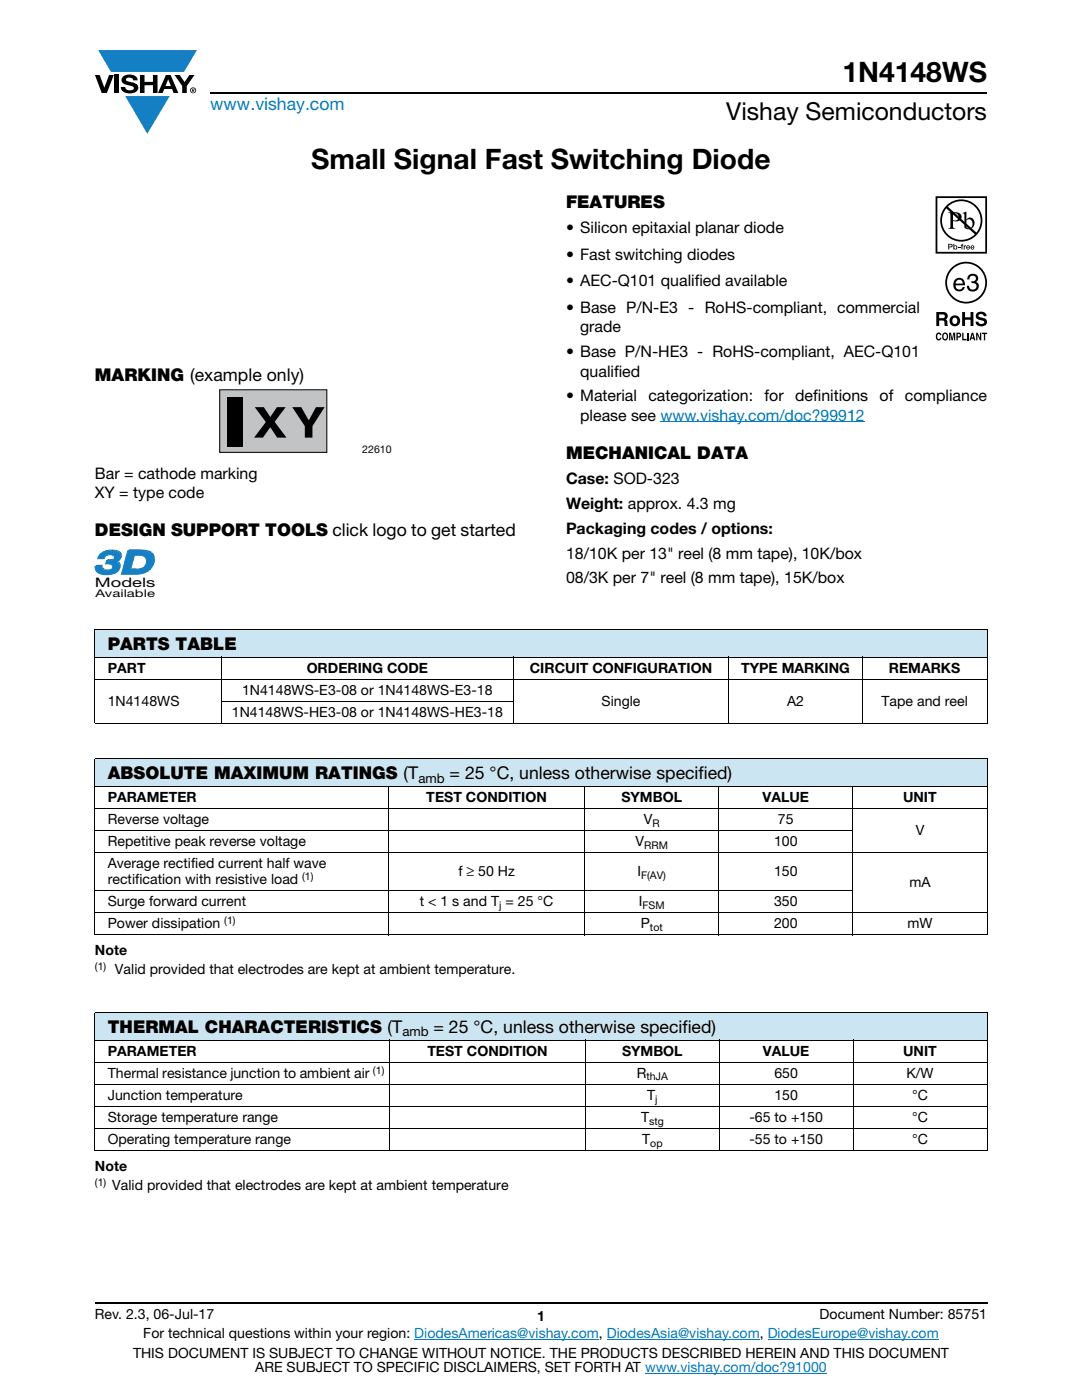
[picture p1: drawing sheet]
<svg xmlns="http://www.w3.org/2000/svg" width="216mm" height="279mm" viewBox="0 0 216 279" stroke-linecap="round" stroke-linejoin="round" font-family="sans-serif">
<g fill="#147fc3">
<path d="M19.6 10h19.7l-2.6 4.3h-1.1h-13.5z"/>
<path d="M25 19.2h8.9l-4.5 7.5z"/>
</g>
<g fill="#000">
<path d="M18.9 15h1l.9 2.5 1-2.5h.9l-1.4 3.6h-1zM22.9 15h.9v3.6h-.9zM24.6 15.3a2.1 2.1 0 0 1 2.8 .3l.1 .4h-.9a.79 .79 0 0 0-.7-.5 .79 .79 0 0 0-.8 .4l.3 .3 1 .2a1.08 1.08 0 0 1 1.2 1 1.08 1.08 0 0 1-1.1 1.2 1.73 1.73 0 0 1-2.4-1.2h.9a.96 .96 0 0 0 .8 .6 .96 .96 0 0 0 .9-.4 1.31 1.31 0 0 0-1.2-.6 1.03 1.03 0 0 1-1.1-.6 1.03 1.03 0 0 1 .2-1.1zM27.9 15h.9v1.3h1.7v-1.3h.9v3.6h-.9v-1.6h-1.7v1.6h-.9zM34.8 15h1.1l.9 1.4 1-1.4h1l-1.5 2.2v1.4h-.9v-1.4z"/>
<path d="M33.6 15.9l.5 1.3h-1.1zM33.1 15l-1.6 3.6h1l.3-.8h1.5l.3 .8h1l-1.6-3.6z"/>
<path d="M38.4 17.8h.2v.2h-.2zM38.3 17.7v.7h.1v-.3l.4 .3-.2-.3 .2-.2-.1-.2z"/>
<path d="M38.1 18a.46 .46 0 0 1 .9 0 .46 .46 0 0 1-.9 0zM37.9 18a.6 .6 0 0 0 1.2 0 .6 .6 0 0 0-1.2 0z"/>
</g>
<path d="M42 18.6h155M18.9 260h178.1" fill="none" stroke="#000" stroke-width=".36"/>
<path d="M131.8 84.2h40.8M82.7 267.3h36.8M121.1 267.3h30.5M128.7 274h36.3M153.2 267.3h34.1" fill="none" stroke="#007ec4" stroke-width=".2"/>
<g fill="#fff">
<path d="M41.4 40.9h38.7v26.8h-38.7z"/>
<path d="M43.7 77.7h34.5v13.2h-34.5z"/>
</g>
<path d="M43.8 77.8h21.4v12.5h-21.4z" fill="#c1c3c5"/>
<path d="M43.8 77.8h21.4v12.5h-21.4z" fill="none" stroke="#050504" stroke-width=".2"/>
<path d="M45.3 79.3h3.1v9.8h-3.1z" fill="#000"/>
<path d="M18.9 109.6h12.1v10h-12.1z" fill="#fff"/>
<path d="M19.3 112.7h1.2l-.3 .3h-1.2z" fill="#0d567f"/>
<path d="M20.5 112.7l-.3 .4z" fill="#09537d"/>
<path d="M20.5 112.8l-.3 .4z" fill="#0d5781"/>
<path d="M20.5 112.9l-.3 .3z" fill="#105a84"/>
<path d="M20.5 112.9l-.3 .4z" fill="#115c88"/>
<path d="M20.5 113l-.3 .4z" fill="#145f8c"/>
<path d="M20.5 113.1l-.2 .3z" fill="#146190"/>
<path d="M20.6 113.1l-.3 .4z" fill="#156494"/>
<path d="M20.6 113.2l.2 .2-.3 .3-.2-.2z" fill="#176797"/>
<path d="M20.8 113.4l.1 .1-.3 .3-.1-.1z" fill="#156494"/>
<path d="M20.9 113.5h.1l-.4 .3z" fill="#146190"/>
<path d="M21 113.5l.1 .1-.4 .2z" fill="#145f8c"/>
<path d="M21.1 113.6h.1l-.4 .3z" fill="#115c88"/>
<path d="M21.2 113.6h.1l-.4 .3z" fill="#105a84"/>
<path d="M21.3 113.6h.2l-.5 .3z" fill="#0d5781"/>
<path d="M21.5 113.6h.2l-.4 .3h-.1z" fill="#09537d"/>
<path d="M21.7 113.6h.1l-.5 .3z" fill="#0e5078"/>
<path d="M21.8 113.6h.2l-.5 .3z" fill="#0e4e73"/>
<path d="M22 113.6l.2-.1-.5 .4z" fill="#0a496f"/>
<path d="M22.2 113.5h.1l-.4 .4z" fill="#09486a"/>
<path d="M22.3 113.5l.3-.2-.6 .5z" fill="#034466"/>
<path d="M21.6 111.6h.4l-.4 .3h-.3z" fill="#0d567f"/>
<path d="M21.3 110.7l-.4 .5z" fill="#034466"/>
<path d="M21.2 110.9l-.4 .4z" fill="#09486a"/>
<path d="M21.1 111l-.3 .4z" fill="#0a496f"/>
<path d="M21.1 111.1l-.3 .4z" fill="#0e4e73"/>
<path d="M22 111.6h.1l-.5 .3z" fill="#09537d"/>
<path d="M22.1 111.6h.2l-.3 .3h-.2z" fill="#0e5078"/>
<path d="M22.3 111.6l.2-.1-.5 .4z" fill="#0e4e73"/>
<path d="M22.5 111.5h.2l-.5 .3z" fill="#0a496f"/>
<path d="M22.7 111.5l.1-.1-.4 .4z" fill="#09486a"/>
<path d="M22.8 111.4l.2-.1-.5 .4z" fill="#034466"/>
<path d="M23.2 111.9h.2l-.3 .3h-.2z" fill="#115c88"/>
<path d="M23.4 111.9l.1 .1-.3 .3-.1-.1z" fill="#145f8c"/>
<path d="M23.5 112h.2l-.3 .4-.2-.1z" fill="#146190"/>
<path d="M23.7 112l.1 .1-.3 .3h-.1z" fill="#156494"/>
<path d="M23.8 112.1l.2 .3-.3 .3-.2-.3z" fill="#176797"/>
<path d="M24 112.4l.1 .1-.3 .3-.1-.1z" fill="#156494"/>
<path d="M24.1 112.5l-.3 .4z" fill="#146190"/>
<path d="M24.1 112.6l-.3 .4z" fill="#145f8c"/>
<path d="M24.1 112.7l-.3 .4z" fill="#115c88"/>
<path d="M24.2 112.7l-.3 .5z" fill="#105a84"/>
<path d="M24.2 112.8l-.3 .5z" fill="#0d5781"/>
<path d="M24.2 113l-.4 .4z" fill="#09537d"/>
<path d="M24.1 113.1l-.3 .4z" fill="#0e5078"/>
<path d="M24.1 113.2l-.3 .4z" fill="#0e4e73"/>
<path d="M24.1 113.3l-.4 .4z" fill="#0a496f"/>
<path d="M24.1 113.4l-.4 .4z" fill="#09486a"/>
<g fill="#034466">
<path d="M24 113.5l-.5 .5z"/>
<path d="M20.3 110.3l.5-.4-.8 .7z"/>
</g>
<path d="M20.8 109.9l.3-.1-.6 .4z" fill="#09486a"/>
<path d="M21.1 109.8l.3-.1-.6 .4z" fill="#0a496f"/>
<path d="M21.4 109.7h.4l-.3 .3h-.4z" fill="#0e4e73"/>
<path d="M21.8 109.7l.3-.1-.3 .3-.3 .1z" fill="#0e5078"/>
<path d="M22.1 109.6h.2l-.5 .3z" fill="#09537d"/>
<path d="M19.9 110.6a3.2 3.2 0 0 1 4.1 .1 1.07 1.07 0 0 1-1.1 1.5 1.09 1.09 0 0 1 1 1 1.09 1.09 0 0 1-.8 1.1 4.2 4.2 0 0 1-3.6 0l-.5-.8v-.5h1.2a1 1 0 0 0 1.5 .9 .7 .7 0 0 0 .8-.8 .7 .7 0 0 0-.9-.6h-.5l.2-.6h.4a.81 .81 0 0 0 1.1-.9 1.28 1.28 0 0 0-2 .5h-1.3z" fill="#177fc3"/>
<path d="M19.9 110.6a3.2 3.2 0 0 1 4.1 .1 1.07 1.07 0 0 1-1.1 1.5 1.09 1.09 0 0 1 1 1 1.09 1.09 0 0 1-.8 1.1 4.2 4.2 0 0 1-3.6 0l-.5-.8v-.5h1.2a1 1 0 0 0 1.5 .9 .7 .7 0 0 0 .8-.8 .7 .7 0 0 0-.9-.6h-.5l.2-.6h.4a.81 .81 0 0 0 1.1-.9 1.28 1.28 0 0 0-2 .5h-1.3z" fill="none" stroke="#177fc3" stroke-width=".2"/>
<path d="M22.3 109.6h.2l-.3 .3h-.2z" fill="#09537d"/>
<path d="M22.5 109.6l.4 .1-.3 .3h-.4z" fill="#0d5781"/>
<path d="M22.9 109.7h.3l-.3 .3h-.3z" fill="#105a84"/>
<path d="M23.2 109.7l.2 .1-.3 .3-.2-.1z" fill="#115c88"/>
<path d="M23.4 109.8l.2 .1-.3 .3-.2-.1z" fill="#145f8c"/>
<path d="M23.6 109.9h.2l-.3 .4-.2-.1z" fill="#146190"/>
<path d="M23.8 109.9l.2 .2-.3 .3-.2-.1z" fill="#156494"/>
<path d="M24 110.1l.3 .3-.3 .3-.3-.3z" fill="#176797"/>
<path d="M24.3 110.4v.1l-.3 .3v-.1z" fill="#156494"/>
<path d="M24.3 110.5l-.2 .4z" fill="#146190"/>
<path d="M24.4 110.6l-.3 .4z" fill="#145f8c"/>
<path d="M24.4 110.7l-.3 .4z" fill="#115c88"/>
<path d="M24.4 110.8l-.3 .4z" fill="#105a84"/>
<path d="M24.4 110.8l-.3 .4z" fill="#0d5781"/>
<path d="M24.4 110.9l-.3 .4z" fill="#09537d"/>
<path d="M24.4 111l-.3 .4z" fill="#0e5078"/>
<path d="M24.4 111l-.3 .4z" fill="#0e4e73"/>
<path d="M24.4 111.1l-.4 .4z" fill="#0a496f"/>
<path d="M24.3 111.2l-.3 .4z" fill="#09486a"/>
<path d="M24.3 111.3l-.5 .5z" fill="#034466"/>
<path d="M26.2 113.4h1.1l-.3 .3h-1.1z" fill="#0d567f"/>
<path d="M27.3 113.4h.1l-.4 .3z" fill="#09537d"/>
<path d="M27.4 113.4h.3l-.3 .3h-.3z" fill="#0e5078"/>
<path d="M27.7 113.4h.3l-.3 .3h-.3z" fill="#0e4e73"/>
<path d="M28 113.4l.2-.1-.5 .4z" fill="#0a496f"/>
<path d="M28.2 113.3l.3-.1-.6 .4z" fill="#09486a"/>
<path d="M28.5 113.2l.6-.4-.9 .7z" fill="#034466"/>
<path d="M27 110.5l-.8 2.9-.3 .3 .8-2.9z" fill="#074f76"/>
<path d="M25.5 109.8h2.6" fill="none" stroke="#0d567f" stroke-width=".31"/>
<path d="M28.1 109.6h.4l-.3 .4-.4-.1z" fill="#09537d"/>
<path d="M28.5 109.6l.4 .1-.3 .3h-.4z" fill="#0d5781"/>
<path d="M28.9 109.7h.4l-.3 .4-.4-.1z" fill="#105a84"/>
<path d="M29.3 109.7l.3 .1-.3 .3h-.3z" fill="#115c88"/>
<path d="M29.6 109.8l.2 .1-.3 .3-.2-.1z" fill="#145f8c"/>
<path d="M29.8 109.9l.3 .1-.3 .3-.3-.1z" fill="#146190"/>
<path d="M30.1 110l.2 .2-.3 .3-.2-.2z" fill="#156494"/>
<path d="M30.3 110.2l.5 .4-.4 .4-.4-.5z" fill="#176797"/>
<path d="M30.8 110.6l.1 .2-.4 .4-.1-.2z" fill="#156494"/>
<path d="M30.9 110.8v.2l-.3 .3-.1-.1z" fill="#146190"/>
<path d="M30.9 111v.2l-.3 .3v-.2z" fill="#145f8c"/>
<path d="M30.9 111.2l-.2 .4z" fill="#115c88"/>
<path d="M31 111.3l-.3 .5z" fill="#105a84"/>
<path d="M31 111.5v.2l-.3 .3v-.2z" fill="#0d5781"/>
<path d="M31 111.7l-.4 .6z" fill="#09537d"/>
<path d="M30.9 112l-.3 .5z" fill="#0e5078"/>
<path d="M30.9 112.2l-.4 .5z" fill="#0e4e73"/>
<path d="M30.8 112.4l-.4 .5z" fill="#0a496f"/>
<path d="M30.7 112.6l-.4 .6z" fill="#09486a"/>
<path d="M30.6 112.9l-.6 .7z" fill="#034466"/>
<path d="M26.7 110.8l-.8 2.9a3.2 3.2 0 0 0 3.1-.9 1.27 1.27 0 0 0 .1-1.4 1.27 1.27 0 0 0-1.3-.6zM25.5 109.9a8.4 8.4 0 0 1 4.2 .4 2.15 2.15 0 0 1 1 2.1 2.15 2.15 0 0 1-1.4 1.7 9.3 9.3 0 0 1-5.1 .5z" fill="#177fc3"/>
<path d="M25.5 109.9a8.4 8.4 0 0 1 4.2 .4 2.15 2.15 0 0 1 1 2.1 2.15 2.15 0 0 1-1.4 1.7 9.3 9.3 0 0 1-5.1 .5zM26.7 110.8a2.55 2.55 0 0 1 2.3 .4 1.76 1.76 0 0 1-.2 1.9 1.76 1.76 0 0 1-1.8 .6h-1.1z" fill="none" stroke="#177fc3" stroke-width=".2"/>
<path d="M186.7 39.2h10.3v28.8h-10.3z" fill="#fff"/>
<g fill="#000">
<path d="M191.2 49.3h.4v.1h-.4zM191.9 48.7h.3l-.2 .2 .2 .1v.1h-.2v.7h-.1v-.7h-.2zM192.3 49h.2v.1l.3-.1v.1l-.3 .1v.6h-.2zM193.3 54.9a1.07 1.07 0 0 1 1.3-.2 1.07 1.07 0 0 1 .5 1.2l-.4 .4a1.06 1.06 0 0 1 .5 1.4 1.06 1.06 0 0 1-1.4 .5l-.2-.1a1.02 1.02 0 0 1-.7-1.1h.5a.71 .71 0 0 0 .9 .8 .71 .71 0 0 0 .3-1.2l-.7-.1v-.4a.59 .59 0 0 0 .8-.4 .59 .59 0 0 0-.6-.7 .66 .66 0 0 0-.7 .8h-.4zM186.9 66.6l.4-.2h.3l.2 .5-.6-.2a.66 .66 0 0 0 .1 1l.3-.3h.2a.54 .54 0 0 1-.4 .6 .54 .54 0 0 1-.6-.5zM189.4 66.4h.4l.2 1.2 .2-1.2h.4v1.5h-.3v-1.3l-.2 1.3h-.2l-.3-1.3v1.3h-.2zM192 66.4h.3v1.2h.6v.3h-.9zM192 62.3h.6v1h1.1v-1h.5v2.8h-.5v-1.3h-1.1v1.3h-.6zM193 66.4h.3v1.5h-.3zM195 62.4a1.15 1.15 0 0 1 1.9 .7h-.6v-.2a.68 .68 0 0 0-1-.1v.4l.2 .1a1.29 1.29 0 0 1 1.5 .9 1.17 1.17 0 0 1-1.2 .9 1.17 1.17 0 0 1-1.1-.9h.5l.1 .2a.67 .67 0 0 0 1.1-.1l-.3-.3-.5-.1a.82 .82 0 0 1-.9-.5 .82 .82 0 0 1 .3-1zM194.8 66.4h.3l.5 1.1v-1.1h.2v1.5h-.3l-.5-1.1v1.1h-.2zM195.9 66.4h1.1v.3h-.4v1.2h-.3v-1.2h-.4z"/>
<path d="M187 39.5h9.6v10.8h-9.6zM186.7 39.2v11.4h10.3v-11.4z"/>
<path d="M189 56.4a3.8 3.8 0 0 1 7.6 0 3.8 3.8 0 0 1-7.6 0zM188.6 56.4a4.2 4.2 0 0 0 8.4 0 4.2 4.2 0 0 0-8.4 0z"/>
<path d="M189.1 41.3a3.9 3.9 0 0 1 5.3-.2 3.9 3.9 0 0 1 .4 5.3zM188.8 41.6l5.7 5.2a3.9 3.9 0 0 1-5.3 .1 3.9 3.9 0 0 1-.4-5.3zM187.6 44a4.2 4.2 0 0 0 8.4 0 4.2 4.2 0 0 0-8.4 0z"/>
<path d="M189.4 48.8v.4h.4v-.3zM189.2 48.7h.7l.2 .3-.2 .3-.5 .1v.4h-.2z"/>
<path d="M190.2 42.6v1.3a.75 .75 0 0 0 1.1-.6 .75 .75 0 0 0-1.1-.7zM189.2 42.4a2.81 2.81 0 0 1 2.4 .3 .97 .97 0 0 1 0 1.2 .97 .97 0 0 1-1.2 .2h-.2v1.1v.2l.5 .3h-1.5l.3-.2 .1-.3v-2.3v-.3z"/>
<path d="M190.4 49.4a.26 .26 0 0 0 .5 0 .26 .26 0 0 0-.5 0zM190.2 48.7h.2v.4a.38 .38 0 0 1 .5 0 .38 .38 0 0 1 0 .6 .38 .38 0 0 1-.5 0l-.2 .1z"/>
<path d="M190.9 56.1l-.2 .5h1.4a.7 .7 0 0 0-.4-.7 .7 .7 0 0 0-.8 .2zM190.7 55.7a1.18 1.18 0 0 1 1.4-.1 1.18 1.18 0 0 1 .5 1.3h-1.9a.73 .73 0 0 0 .5 .9 .73 .73 0 0 0 .9-.5h.4a1.21 1.21 0 0 1-1.6 .8 1.21 1.21 0 0 1-.6-1.7z"/>
<path d="M192.8 44v1.3l.2 .2a.72 .72 0 0 0 .8-.1 .72 .72 0 0 0 .3-.7 .72 .72 0 0 0-.4-.8 .72 .72 0 0 0-.9 .1zM192.1 42.5l.7-.3v1.6a.89 .89 0 0 1 1.1-.3 .89 .89 0 0 1 .6 1 1.23 1.23 0 0 1-.7 1.2 1.23 1.23 0 0 1-1.4-.2v-2.7z"/>
<path d="M193 49.2v.1h.4l-.2-.2zM193 49h.4l.2 .4h-.6v.2l.5-.1a.42 .42 0 0 1-.6 .2 .42 .42 0 0 1 .1-.7z"/>
<path d="M193.9 49.2l-.1 .1h.5l-.3-.2zM193.8 49h.5l.1 .4h-.6l.1 .2 .5-.1a.42 .42 0 0 1-.6 .2 .42 .42 0 0 1 0-.7z"/>
<path d="M187.4 62.8v.7h.9a.39 .39 0 0 0 .1-.7zM186.8 62.3h1.4a.79 .79 0 0 1 .8 .4 .79 .79 0 0 1-.1 .9l-.2 .1a.98 .98 0 0 1 .4 1.2l.1 .2h-.7l-.2-1.1h-.9v1.1h-.6z"/>
<path d="M188.4 66.7a.64 .64 0 0 0 .2 1l.1-.1a.64 .64 0 0 0-.1-1zM188.2 66.5l.2-.1a.56 .56 0 0 1 .7 .3 .82 .82 0 0 1-.5 1.3l-.2-.1a.89 .89 0 0 1-.2-1.4z"/>
<path d="M190.3 63.5a.63 .63 0 0 0-.3 .7 .63 .63 0 0 0 .8 .4 .63 .63 0 0 0 .2-.8 .63 .63 0 0 0-.7-.3zM189.5 64a1.09 1.09 0 0 1 2.1 0 1.09 1.09 0 0 1-2.1 0z"/>
<path d="M191.1 66.7v.4l.4-.1v-.3zM190.8 66.4h.6a.5 .5 0 0 1 .4 .5 .5 .5 0 0 1-.4 .5h-.3v.5h-.3z"/>
<path d="M194 66.7l-.1 .6h.3zM193.9 66.4h.3l.4 1.5h-.3v-.3h-.5l-.1 .3h-.3z"/>
</g>
<g fill="#cce5f3">
<path d="M18.9 125.6h178.1v5.5h-178.1z"/>
<path d="M18.9 151.4h178.1v5.5h-178.1z"/>
<path d="M18.9 202.1h178.1v5.5h-178.1z"/>
</g>
<g fill="none" stroke="#000" stroke-width=".2">
<path d="M18.9 125.6h178.1M18.9 131.1h178.1M18.9 135.5h178.1M18.9 125.7v18.6M44.1 140h58.4M44.2 131v13.4M102.4 131v13.4M145.4 131v13.4M172.1 131v13.4M197 125.7v18.6M18.9 144.4h178.1M18.9 151.4h178.1"/>
<path d="M18.9 156.9h178.1M18.9 151.5v35M77.5 156.8v29.8M116.7 156.8v29.8M143.4 156.8v29.8M170.2 156.8v29.8M197 151.5v35M18.9 161.3h178.1M18.9 165.7h151.4M18.9 170.1h178.1M18.9 177.7h151.4M18.9 182.1h178.1"/>
<path d="M18.9 186.5h178.1M18.9 202.1h178.1M18.9 207.6h178.1M18.9 212h178.1M18.9 216.4h178.1M18.9 202.2v27.3M77.7 207.5v22.2M116.8 207.5v22.2M143.5 207.5v22.2M170.2 207.5v22.2M197 202.2v27.3M18.9 220.8h178.1"/>
<path d="M18.9 225.2h178.1M18.9 229.6h178.1"/>
</g>
<text font-size="8.5" x="50.6" y="87.3">XY</text>
<g font-size="5.6">
<text x="168.1" y="16.4">1N4148WS</text>
<text x="62.1" y="33.8">Small Signal Fast Switching Diode</text>
</g>
<text font-size="4.9" x="144.9" y="24">Vishay Semiconductors</text>
<text font-size="3.5" fill="#007ec4" x="42" y="21.9">www.vishay.com</text>
<g font-size="3.5">
<text x="112.9" y="41.5">FEATURES</text>
<text x="18.9" y="76">MARKING (example only)</text>
<text x="112.9" y="91.6">MECHANICAL DATA</text>
<text x="18.9" y="107">DESIGN SUPPORT TOOLS click logo to get started</text>
<text x="21.5" y="129.8">PARTS TABLE</text>
<text x="21.5" y="155.5">ABSOLUTE MAXIMUM RATINGS (T</text>
<text x="89.7" y="155.5">= 25 °C, unless otherwise specified)</text>
<text x="21.5" y="206.2">THERMAL CHARACTERISTICS (T</text>
<text x="86.5" y="206.2">= 25 °C, unless otherwise specified)</text>
</g>
<g font-size="3.2">
<text x="112.9" y="46.6">• Silicon epitaxial planar diode</text>
<text x="112.9" y="51.9">• Fast switching diodes</text>
<text x="112.9" y="57.2">• AEC-Q101 qualified available</text>
<text x="112.9" y="62.5">• Base P/N-E3 - RoHS-compliant, commercial</text>
<text x="112.9" y="71.3">• Base P/N-HE3 - RoHS-compliant, AEC-Q101</text>
<text x="115.8" y="66.3">grade</text>
<text x="115.8" y="75.2">qualified</text>
<text x="112.9" y="80.1">• Material</text>
<text x="115.8" y="84">please see www.vishay.com/doc?99912</text>
<text x="129.4" y="80.1">categorization:</text>
<text x="152.6" y="80.1">for</text>
<text x="158.7" y="80.1">definitions</text>
<text x="175.5" y="80.1">of</text>
<text x="180.6" y="80.1">compliance</text>
<text x="18.9" y="95.5">Bar = cathode marking</text>
<text x="18.9" y="99.4">XY = type code</text>
<text x="112.9" y="96.7">Case: SOD-323</text>
<text x="112.9" y="101.6">Weight: approx. 4.3 mg</text>
<text x="112.9" y="106.6">Packaging codes / options:</text>
<text x="112.9" y="111.5">18/10K per 13&quot; reel (8 mm tape), 10K/box</text>
<text x="112.9" y="116.4">08/3K per 7&quot; reel (8 mm tape), 15K/box</text>
</g>
<g font-size="2.8">
<text x="21.5" y="134.2">PART</text>
<text x="61.2" y="134.2">ORDERING CODE</text>
<text x="105.7" y="134.2">CIRCUIT CONFIGURATION</text>
<text x="147.9" y="134.2">TYPE MARKING</text>
<text x="177.4" y="134.2">REMARKS</text>
<text x="21.5" y="140.9">1N4148WS</text>
<text x="46.3" y="143.1">1N4148WS-HE3-08 or 1N4148WS-HE3-18</text>
<text x="48.3" y="138.7">1N4148WS-E3-08 or 1N4148WS-E3-18</text>
<text x="120" y="140.9">Single</text>
<text x="157" y="140.9">A2</text>
<text x="175.9" y="140.9">Tape and reel</text>
<text x="21.5" y="160">PARAMETER</text>
<text x="85.1" y="160">TEST CONDITION</text>
<text x="124" y="160">SYMBOL</text>
<text x="152.1" y="160">VALUE</text>
<text x="180.2" y="160">UNIT</text>
<text x="21.5" y="164.4">Reverse voltage</text>
<text x="128.5" y="164.4">V</text>
<text x="155.2" y="164.4">75</text>
<text x="182.7" y="166.6">V</text>
<text x="21.5" y="173.3">Average rectified current half wave</text>
<text x="21.5" y="168.8">Repetitive peak reverse voltage</text>
<text x="126.8" y="168.8">V</text>
<text x="154.5" y="168.8">100</text>
<text x="21.5" y="176.4">rectification with resistive load</text>
<text x="91.5" y="174.9">f ≥ 50 Hz</text>
<text x="127.2" y="174.9">I</text>
<text x="154.5" y="174.9">150</text>
<text x="181.5" y="177.1">mA</text>
<text x="21.5" y="185.3">Power dissipation</text>
<text x="21.5" y="180.8">Surge forward current</text>
<text x="83.7" y="180.8">t &lt; 1 s and T = 25 °C</text>
<text x="127.5" y="180.8">I</text>
<text x="127.9" y="185.3">P</text>
<text x="154.5" y="180.8">350</text>
<text x="154.5" y="185.3">200</text>
<text x="181.1" y="185.3">mW</text>
<text x="18.9" y="190.5">Note</text>
<text x="22.9" y="194.4">Valid provided that electrodes are kept at ambient temperature.</text>
<text x="21.5" y="210.7">PARAMETER</text>
<text x="21.5" y="215.1">Thermal resistance junction to ambient air</text>
<text x="85.3" y="210.7">TEST CONDITION</text>
<text x="124.1" y="210.7">SYMBOL</text>
<text x="127.1" y="215.1">R</text>
<text x="152.2" y="210.7">VALUE</text>
<text x="154.5" y="215.1">650</text>
<text x="180.2" y="210.7">UNIT</text>
<text x="180.9" y="215.1">K/W</text>
<text x="21.5" y="219.5">Junction temperature</text>
<text x="129.1" y="219.5">T</text>
<text x="154.5" y="219.5">150</text>
<text x="182" y="219.5">°C</text>
<text x="21.5" y="223.9">Storage temperature range</text>
<text x="127.9" y="223.9">T</text>
<text x="149.5" y="223.9">-65 to +150</text>
<text x="182" y="223.9">°C</text>
<text x="18.9" y="233.6">Note</text>
<text x="21.5" y="228.3">Operating temperature range</text>
<text x="128.1" y="228.3">T</text>
<text x="149.5" y="228.3">-55 to +150</text>
<text x="182" y="228.3">°C</text>
<text x="22.4" y="237.5">Valid provided that electrodes are kept at ambient temperature</text>
<text x="18.9" y="263.3">Rev. 2.3, 06-Jul-17</text>
<text x="107.2" y="263.6">1</text>
<text x="163.6" y="263.3">Document Number: 85751</text>
<text x="28.6" y="267.1">For technical questions within your region: DiodesAmericas@vishay.com, DiodesAsia@vishay.com, DiodesEurope@vishay.com</text>
<text x="26.5" y="271">THIS DOCUMENT IS SUBJECT TO CHANGE WITHOUT NOTICE. THE PRODUCTS DESCRIBED HEREIN AND THIS DOCUMENT</text>
<text x="50.9" y="273.8">ARE SUBJECT TO SPECIFIC DISCLAIMERS, SET FORTH AT www.vishay.com/doc?91000</text>
</g>
<text font-size="2.6" fill="#050504" x="18.9" y="117.1">Models</text>
<g font-size="2.6">
<text x="83.5" y="156.2">amb</text>
<text x="80.3" y="206.8">amb</text>
</g>
<g font-size="2.1">
<text x="72.3" y="90.5">22610</text>
<text x="130.2" y="165">R</text>
<text x="128.5" y="169.4">RRM</text>
<text x="60.3" y="175.6">(1)</text>
<text x="127.9" y="175.4">F(AV)</text>
<text x="44.7" y="184.4">(1)</text>
<text x="99.6" y="181.4">j</text>
<text x="128.2" y="181.4">FSM</text>
<text x="129.7" y="185.8">tot</text>
<text x="18.9" y="193.6">(1)</text>
<text x="74.4" y="214.2">(1)</text>
<text x="129" y="215.6">thJA</text>
<text x="130.7" y="220">j</text>
<text x="129.5" y="224.4">stg</text>
<text x="129.8" y="228.8">op</text>
<text x="18.9" y="236.7">(1)</text>
</g>
<text font-size="2.1" fill="#050504" x="19" y="119.1">Available</text>
</svg>
